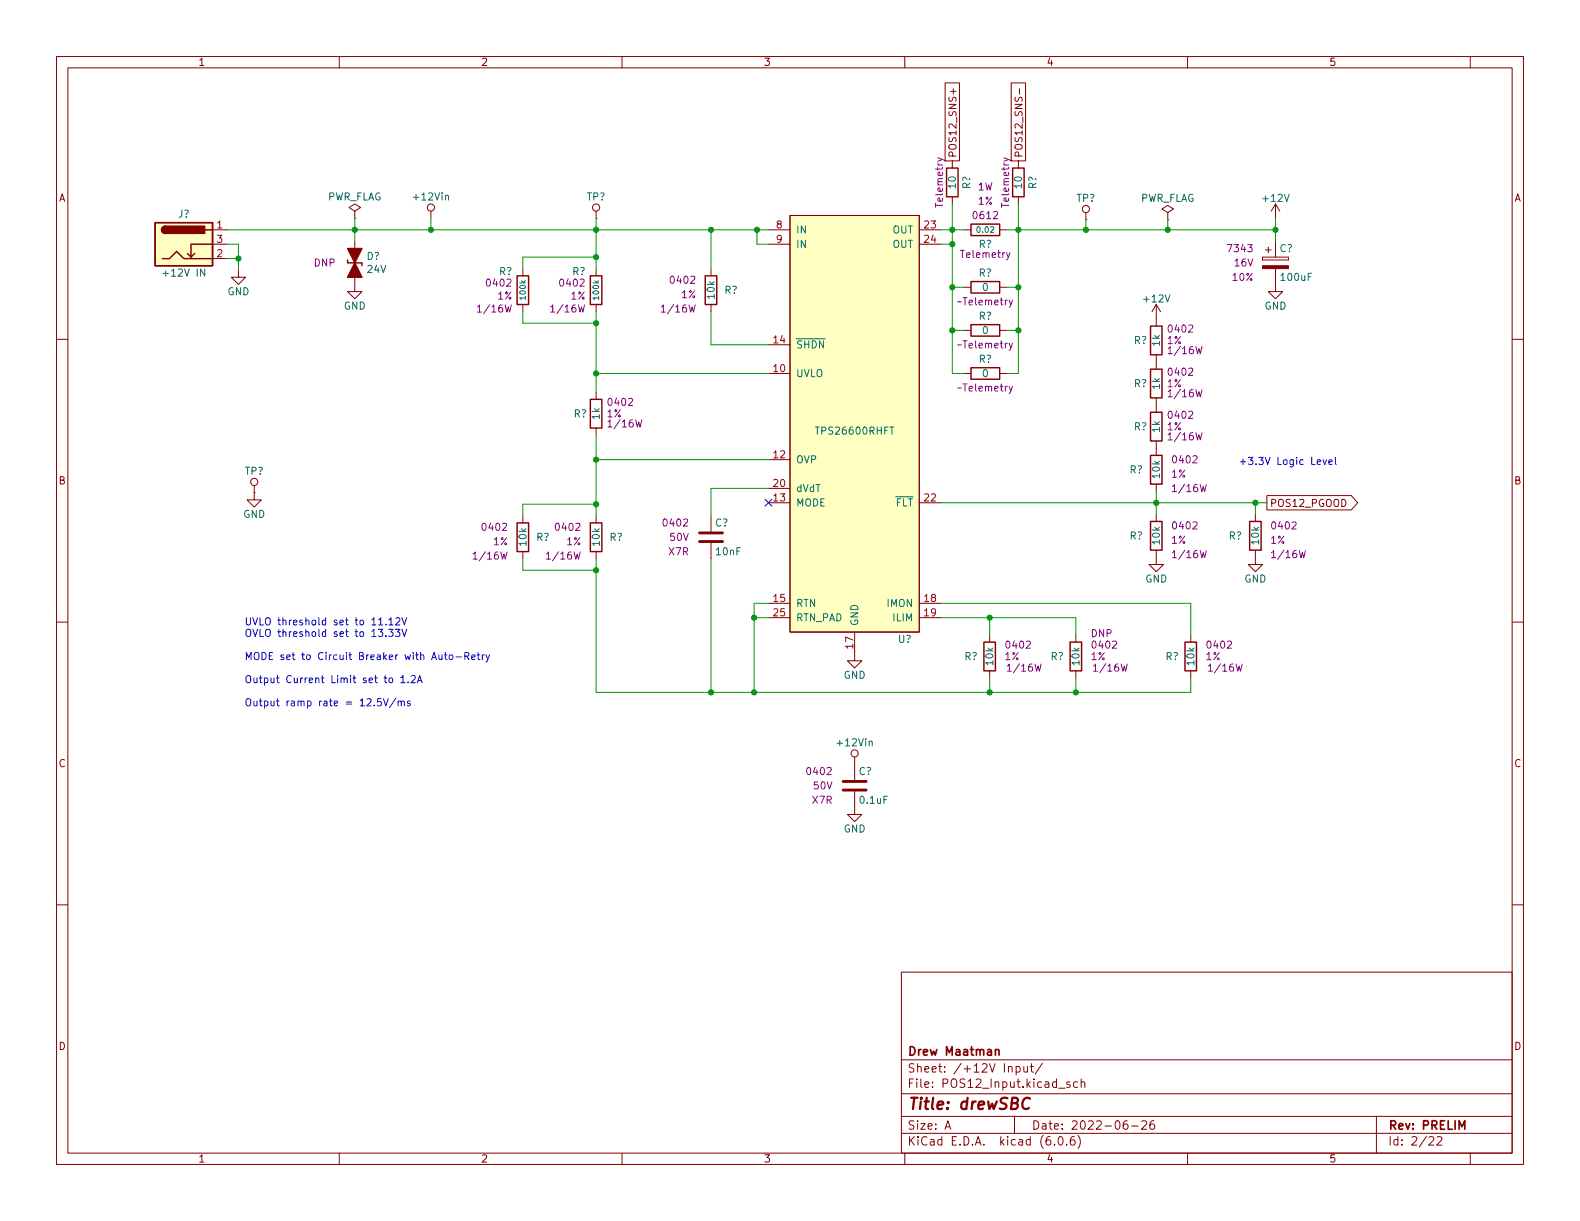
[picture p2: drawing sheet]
<svg xmlns="http://www.w3.org/2000/svg" width="279mm" height="216mm" viewBox="0 0 279 216" stroke-linecap="round" stroke-linejoin="round" font-family="sans-serif">
<g fill="none" stroke="#840000" stroke-width=".18">
<path d="M10 10h259.4v195.9h-259.4zM12 12h255.4v191.9h-255.4zM60 10v2M110 10v2M160 10v2M167.1 14.7h2.6v13.7h-2.6zM168.6 15.7v.9M178.8 14.7h2.6v13.7h-2.6zM180.3 15.7v.9M210 10v2M260 10v2M62.7 37.3l1.1-.6-1.1-.6-1 .6 1 .6v1.3"/>
<path d="M62.7 38.6h.1M76.2 37.3v1.3M105.4 38.6h.1M105.4 37.3v1.3M139.7 38.1h22.9v73.7h-22.9zM168.4 28.4v1.3M168.4 34.8v1.3M180.1 28.4v1.3M180.1 34.8v1.3M192 38.9h.1M192 37.6v1.3M206.5 37.6l1-.6-1-.7-1 .7 1 .6v1.3"/>
<path d="M206.5 38.9h.1M225.6 36.1v2.5M225.6 36.1l-.8 1.2M225.6 36.1l.7 1.2M10 60h2M37.6 40.6h2.5M37.6 45.7h2.5M37.6 43.2h2.5M42.2 47.8v1.2h1.2l-1.2 1.3-1.3-1.3h1.3M62.7 42.7v8.9h1.3l-1.3 1.2-1.2-1.2h1.2M92.5 47.5v1.3M92.5 53.8v1.3"/>
<path d="M105.4 47.5v1.3M105.4 53.8v1.3M125.7 47.5v1.3M125.7 53.8v1.3M135.9 40.6h3.8M135.9 43.2h3.8M162.6 40.6h3.8M162.6 43.2h3.8M170.4 40.6h1.3M170.4 50.8h1.3M170.4 58.4h1.3M176.8 40.6h1.3"/>
<path d="M176.8 50.8h1.3M176.8 58.4h1.3M204.5 53.8l-.8 1.3M204.5 53.8v3.9M204.5 53.8l.7 1.3M223.3 45.5v.5zM223.3 46h4.5zM223.3 45.5h4.5zM223.8 44.2h1M224.3 43.7v1M225.6 47.5v4.1h1.2l-1.2 1.2-1.3-1.2h1.3M225.6 42.7v2.8"/>
<path d="M227.8 45.5v.5zM267.4 60h2M105.4 69.3v1.3M105.4 75.7v1.3M135.9 66h3.8M135.9 61h3.8M170.4 66h1.3M176.8 66h1.3M204.5 62.7v2.6M204.5 70.4v2.5M204.5 78v2.5M45 87.1v1.3h1.2l-1.2 1.3-1.3-1.3h1.3"/>
<path d="M45 87.1h.1M45 85.9v1.2M92.5 91.2v1.3M92.5 97.5v1.3M105.4 91.2v1.3M105.4 97.5v1.3M125.7 91.2v2.8M125.7 96v2.8M135.9 81.3h3.8M135.9 88.9h3.8M135.9 86.4h3.8M162.6 88.9h3.8"/>
<path d="M204.5 97.3v2.5h1.2l-1.2 1.3-1.3-1.3h1.3M204.5 85.6v1.3M204.5 90.9v1.3M222 97.3v2.5h1.3l-1.3 1.3-1.3-1.3h1.3M222 90.9v1.3M224 87.6h15l1.1 1.3-1.1 1.3h-15zM10 110h2M135.9 106.7h3.8M135.9 109.2h3.8M151.1 111.8v5h1.3l-1.3 1.3-1.2-1.3h1.2M162.6 106.7h3.8M162.6 109.2h3.8"/>
<path d="M175 112.3v1.2M175 118.6v1.3M190.2 112.3v1.2M190.2 118.6v1.3M210.6 112.3v1.2M210.6 118.6v1.3M267.4 110h2M151.1 140v4h1.3l-1.3 1.3-1.2-1.3h1.2M151.1 133.9v4M10 160h2M267.4 160h2M159.4 171.9h108v32h-108z"/>
<path d="M159.4 197.4h108M159.4 193.4h108M159.4 187.4h108M167.1 199.7l.5-1.5 .5 1.5M167.3 199.2h.7M179.4 197.4v3M179.7 188.7l.4-.1 .3 .3v.4l-.1 .2h-.6M179.7 188.6v1.5M181 188.6l.1 .9 .4 .1 .2-.2M181.7 188.6v1M182.2 188.6h.6M182.4 188.1v1.3l.4 .2"/>
<path d="M184.3 188l-1.3 1.9M187.2 192.4h1.1M189.2 191.4l-.4-.1-.2 .2 .1 .2 .5 .2v.3h-.6M190.5 191.4l-.4-.1-.3 .3v.4l.2 .2h.5M191.2 191.4l.2-.1 .4 .1v.9M191.2 190.8v1.5M199.3 198.2a.59 .59 0 0 0-.7 .6v.6l.2 .2 .4 .1 .2-.2 .1-.5-.2-.2-.4-.1-.3 .3M200.1 199.1h1.2M201.9 198.3l.6-.1 .2 .1 .1 .3-1 1.1h1M204 198.2a.59 .59 0 0 0-.7 .6v.6l.2 .2 .4 .1 .2-.2 .1-.5-.2-.2-.4-.1-.3 .3M243.4 197.4v6.5M60 203.9v2"/>
<path d="M110 203.9v2M159.4 200.4h108M160 203.9v2M186.5 202.3v.2M187.3 201h.2a.81 .81 0 0 1 .6 .6 .81 .81 0 0 1-.3 .8l-.2 .1a.81 .81 0 0 1-.6-.6 .81 .81 0 0 1 .3-.9zM188.6 202.3v.2M190 201a.59 .59 0 0 0-.7 .6v.6l.1 .2 .4 .1 .2-.2 .1-.5-.1-.2-.5-.1-.2 .3M190.6 200.8a1.72 1.72 0 0 1 0 2.2M210 203.9v2M252.7 201.1l.6-.1 .2 .1v.3l-.9 1.1h.9M254.1 201.1l.6-.1 .2 .1 .1 .3-1 1.1h1M260 203.9v2"/>
<circle cx="76.2" cy="36.7" r=".63"/>
<circle cx="105.4" cy="36.7" r=".63"/>
<circle cx="192" cy="37" r=".63"/>
<circle cx="45" cy="85.2" r=".63"/>
<circle cx="151.1" cy="133.2" r=".63"/>
</g>
<path d="M176 185.7l.2-.1 .4 .1 .1 .9M176 185.6v1M258 199.7v-1.5l.5 1 .5-1v1.5" fill="none" stroke="#840000" stroke-width=".3"/>
<path d="M182.1 194.3a.88 .88 0 0 0-1 0 .88 .88 0 0 0-.3 .9 .69 .69 0 0 0 .3 .8 .69 .69 0 0 0 .8-.1" fill="none" stroke="#840000" stroke-width=".4"/>
<g fill="none" stroke="#840000" stroke-width=".25">
<path d="M27.4 39.4h10.2v7.6h-10.2zM167.4 29.7h2v5.1h-2zM171.7 39.6h5.1v2.1h-5.1zM179.1 29.7h2v5.1h-2zM28.7 45.7h1.3l1.2-1.2 1.3 1.2h5.1M29.2 40a.64 .64 0 0 0-.6 .6 .64 .64 0 0 0 .6 .7M34.4 44.8l-.6 .7M36.3 40.6h1.3M37.6 43.2h-3.8v2.3l-.7-.7M61.5 46v.5h2.5v.5M91.4 48.8h2.1v5h-2.1zM104.4 48.8h2v5h-2z"/>
<path d="M124.7 48.8h2v5h-2zM171.7 49.8h5.1v2h-5.1zM171.7 57.4h5.1v2h-5.1zM203.5 57.7h2v5h-2zM104.4 70.6h2v5.1h-2zM171.7 65h5.1v2.1h-5.1zM203.5 72.9h2v5.1h-2zM203.5 65.3h2v5.1h-2zM91.4 92.5h2.1v5h-2.1zM104.4 92.5h2v5h-2zM203.5 92.2h2v5.1h-2zM203.5 80.5h2v5.1h-2z"/>
<path d="M221 92.2h2v5.1h-2zM174 113.5h2v5.1h-2zM189.2 113.5h2.1v5.1h-2.1zM209.5 113.5h2.1v5.1h-2.1z"/>
</g>
<g fill="#ffffc2" stroke="#ffffc2" stroke-width=".18">
<path d="M27.4 39.4h10.2v7.6h-10.2z"/>
<path d="M139.7 38.1h22.9v73.7h-22.9z"/>
</g>
<g fill="#840000" stroke="#840000" stroke-width=".25">
<path d="M28.8 40.2l.4-.2v1.3a.64 .64 0 0 1-.6-.4 .64 .64 0 0 1 .2-.7z"/>
<path d="M29.2 40h7v1.3h-7z"/>
<path d="M61.5 43.9h2.5l-1.3 2.6z"/>
<path d="M62.7 46.5l1.3 2.5h-2.5z"/>
</g>
<path d="M223.3 47h4.5v.5h-4.5z" fill="#840000" stroke="#840000" stroke-width=".18"/>
<path d="M165.8 27.9l1.2 .4 .1 .2M177.5 27.9l1.2 .4 .1 .2M170 53.3l-.6 .1M178.6 44.7l-.4 1.1-.2 .2M170 60.9l-.6 .2M170 68.5l-.6 .2" fill="none" stroke="#840084" stroke-width=".18"/>
<path d="M123.7 95.8h4.1M123.7 94.2h4.1M149.1 139.7h4.1M149.1 138.2h4.1" fill="none" stroke="#840000" stroke-width=".51"/>
<g fill="none" stroke="#0000c2" stroke-width=".18">
<path d="M234 81.3l.3 .8 .3-.8M235 81.7l.6-.1-.1-.2-.3-.1-.2 .2 .1 .6h.4M236.1 80.9v1.1l.2 .1M66.9 111.3h.8l-.4 .5 .3 .1v.5l-.2 .1-.5-.1M67 109.6l.3-.4v1.3M67 110.5h.7M68.2 110.4v.1M68.2 112.4v.1M68.7 111.3h.8l-.4 .5 .3 .1v.5l-.1 .1-.6-.1M68.8 109.6l.3-.4v1.3M68.8 110.5h.7M68.9 119.9h.3l.2 .2v.4l-.2 .2h-.3l-.1-.2z"/>
<path d="M69.9 111.3h.8l-.4 .5 .4 .1v.5l-.2 .1-.6-.1M70 109.4l.5-.2 .2 .4-.8 .9h.8M70.9 119.8l.4-.3v1.2M71.1 109.2l.4 1.3 .4-1.3M71.1 111.3l.4 1.2 .4-1.2M72.7 119.6l.5-.1 .2 .3-.8 .9h.8M78.6 115.8h.5M78.8 115.4v1.1l.3 .1M79.5 115.8h.3l.3 .2v.4l-.3 .2h-.3l-.1-.2zM80.6 116.1h1M82.2 116h.6l.1-.2v-.3l-.7-.1v1.2M82.5 116l.4 .6"/>
<path d="M83.4 116.2l.6-.1v-.3h-.4l-.2 .2 .1 .6h.5M84.4 115.8h.5M84.6 115.4v1.1l.3 .1M85.3 115.8v.8M85.7 115.8l-.4 .2M86 115.8l.3 .8M86.6 115.8l-.5 1.1-.1 .2M67.4 123.5h-.6l-.1 .6 .2-.1 .4 .1 .1 .2v.4l-.2 .1-.5-.1M67.8 123.5l.4 1.3 .5-1.3M70 123.5l-1.1 1.6M70.4 124.1l.2-.1h.3l.1 .8M70.4 124v.8"/>
<path d="M70.9 120.7h.7M71 124.1l.1-.1h.3l.1 .8M72.2 120.6v.1M72.5 124h-.3l-.2 .1 .1 .2 .4 .1v.4h-.5M73.8 120.7l.4-1.2 .4 1.2M73.9 120.4h.6"/>
</g>
<g fill="none" stroke="#009600" stroke-width=".18">
<path d="M62.7 38.6v4.1M76.2 38.6v2M105.4 38.6v8.9M168.4 36.1v29.9h2M180.1 36.1v29.9h-2M192 38.9v1.7M206.5 38.9v1.7M225.6 38.6v4.1M40.1 40.6h95.8M40.1 43.2h2.1v4.6M40.1 45.7h2.1M92.5 55.1v2.1h12.9"/>
<path d="M105.4 45.5h-12.9v2M105.4 55.1v14.2M125.7 40.6v6.9M125.7 55.1v5.9h10.2M133.9 40.6v2.6h2M166.4 40.6h4M166.4 43.2h2M168.4 58.4h2M168.4 50.8h2M178.1 40.6h47.5M178.1 58.4h2M178.1 50.8h2"/>
<path d="M105.4 66h30.5M105.4 77v14.2M92.5 98.8v2h12.9M105.4 89.2h-12.9v2M105.4 98.8v23.6h105.2v-2.5M105.4 81.3h30.5M125.7 98.8v23.6M135.9 86.4h-10.2v4.8M166.4 88.9h57.6M204.5 86.9v4M222 88.9v2M133.3 109.2h2.6"/>
<path d="M135.9 106.7h-2.6v15.7M166.4 109.2h23.8v3.1M166.4 106.7h44.2v5.6M175 109.2v3.1M175 119.9v2.5M190.2 119.9v2.5"/>
</g>
<path d="M135.3 88.3l1.2 1.2M136.5 88.3l-1.2 1.2" fill="none" stroke="#000084" stroke-width=".18"/>
<g fill="#009600" stroke="#009600" stroke-width=".18">
<circle cx="225.6" cy="40.6" r=".46"/>
<circle cx="180.1" cy="40.6" r=".46"/>
<circle cx="206.5" cy="40.6" r=".46"/>
<circle cx="192" cy="40.6" r=".46"/>
<circle cx="133.9" cy="40.6" r=".46"/>
<circle cx="168.4" cy="43.2" r=".46"/>
<circle cx="168.4" cy="58.4" r=".46"/>
<circle cx="105.4" cy="89.2" r=".46"/>
<circle cx="105.4" cy="81.3" r=".46"/>
<circle cx="105.4" cy="66" r=".46"/>
<circle cx="105.4" cy="40.6" r=".46"/>
<circle cx="105.4" cy="45.5" r=".46"/>
<circle cx="125.7" cy="40.6" r=".46"/>
<circle cx="105.4" cy="57.2" r=".46"/>
<circle cx="105.4" cy="100.8" r=".46"/>
<circle cx="133.3" cy="109.2" r=".46"/>
<circle cx="133.3" cy="122.4" r=".46"/>
<circle cx="125.7" cy="122.4" r=".46"/>
<circle cx="180.1" cy="58.4" r=".46"/>
<circle cx="190.2" cy="122.4" r=".46"/>
<circle cx="222" cy="88.9" r=".46"/>
<circle cx="204.5" cy="88.9" r=".46"/>
<circle cx="175" cy="109.2" r=".46"/>
<circle cx="175" cy="122.4" r=".46"/>
<circle cx="76.2" cy="40.6" r=".46"/>
<circle cx="62.7" cy="40.6" r=".46"/>
<circle cx="42.2" cy="45.7" r=".46"/>
<circle cx="168.4" cy="40.6" r=".46"/>
<circle cx="168.4" cy="50.8" r=".46"/>
<circle cx="180.1" cy="50.8" r=".46"/>
</g>
<text font-size="2.8" fill="#840000" x="160.4" y="196.2">Title: drewSBC</text>
<g font-size="2.1" fill="#840000">
<text x="160.4" y="189.7">Sheet: /+12V Input/</text>
<text x="160.4" y="186.7">Drew Maatman</text>
<text x="160.4" y="192.4">File: POS12_Input.kicad_sch</text>
<text x="160.4" y="202.5">KiCad E.D.A. kicad (6.0.6)</text>
<text x="160.4" y="199.7">Size: A</text>
<text x="182.4" y="199.7">Date: 2022-06-26</text>
<text x="245.4" y="199.7">Rev: PRELIM</text>
<text x="245.4" y="202.5">Id: 2/22</text>
</g>
<g font-size="1.8" fill="#840000">
<text x="35" y="11.6">1</text>
<text x="85" y="11.6">2</text>
<text x="135" y="11.6">3</text>
<text x="185" y="11.6">4</text>
<text x="235" y="11.6">5</text>
<text x="169.1" y="28" transform="rotate(-90 169.1 28)">POS12_SNS+</text>
<text x="180.8" y="28" transform="rotate(-90 180.8 28)">POS12_SNS-</text>
<text x="10.3" y="35.6">A</text>
<text x="267.7" y="35.6">A</text>
<text x="10.3" y="85.7">B</text>
<text x="224.5" y="89.6">POS12_PGOOD</text>
<text x="267.7" y="85.7">B</text>
<text x="10.3" y="135.6">C</text>
<text x="267.7" y="135.6">C</text>
<text x="10.3" y="185.7">D</text>
<text x="267.7" y="185.7">D</text>
<text x="35" y="205.6">1</text>
<text x="85" y="205.6">2</text>
<text x="135" y="205.6">3</text>
<text x="185" y="205.6">4</text>
<text x="235" y="205.6">5</text>
</g>
<g font-size="1.8" fill="#006464">
<text x="57.8" y="35.4">PWR_FLAG</text>
<text x="73.3" y="35.4">+12Vin</text>
<text x="103.7" y="35.4">TP?</text>
<text x="169" y="33.2" transform="rotate(-90 169 33.2)">10</text>
<text x="171.6" y="33.4" transform="rotate(-90 171.6 33.4)">R?</text>
<text x="180.7" y="33.2" transform="rotate(-90 180.7 33.2)">10</text>
<text x="183.3" y="33.4" transform="rotate(-90 183.3 33.4)">R?</text>
<text x="190.4" y="35.7">TP?</text>
<text x="201.5" y="35.7">PWR_FLAG</text>
<text x="223.5" y="35.7">+12V</text>
<text x="31.5" y="38.5">J?</text>
<text x="140.7" y="41.3">IN</text>
<text x="157.8" y="41.3">OUT</text>
<text x="64.8" y="45.9">D?</text>
<text x="140.7" y="43.8">IN</text>
<text x="157.8" y="43.8">OUT</text>
<text x="173.1" y="43.8">R?</text>
<text x="226.3" y="44.6">C?</text>
<text x="29.3" y="48.9">+12V IN</text>
<text x="40.2" y="52.2">GND</text>
<text x="65" y="48.3">24V</text>
<text x="88.2" y="48.6">R?</text>
<text x="101.2" y="48.6">R?</text>
<text x="126.4" y="52.8" transform="rotate(-90 126.4 52.8)">10k</text>
<text x="128.1" y="51.9">R?</text>
<text x="173.1" y="48.9">R?</text>
<text x="173.8" y="51.4">0</text>
<text x="202.4" y="53.5">+12V</text>
<text x="226.6" y="49.7">100uF</text>
<text x="60.8" y="54.7">GND</text>
<text x="173.1" y="56.5">R?</text>
<text x="173.8" y="59.1">0</text>
<text x="223.6" y="54.7">GND</text>
<text x="140.7" y="61.6">~{SHDN}</text>
<text x="173.1" y="64.1">R?</text>
<text x="200.5" y="60.8">R?</text>
<text x="205.1" y="61.2" transform="rotate(-90 205.1 61.2)">1k</text>
<text x="140.7" y="66.7">UVLO</text>
<text x="173.8" y="66.7">0</text>
<text x="200.5" y="68.5">R?</text>
<text x="205.1" y="68.8" transform="rotate(-90 205.1 68.8)">1k</text>
<text x="101.4" y="73.8">R?</text>
<text x="106" y="74.1" transform="rotate(-90 106 74.1)">1k</text>
<text x="144.6" y="76.8">TPS26600RHFT</text>
<text x="200.5" y="76.1">R?</text>
<text x="205.1" y="76.4" transform="rotate(-90 205.1 76.4)">1k</text>
<text x="43.3" y="83.9">TP?</text>
<text x="140.7" y="81.9">OVP</text>
<text x="199.7" y="83.7">R?</text>
<text x="140.7" y="89.5">MODE</text>
<text x="140.7" y="87">dVdT</text>
<text x="156.9" y="89.5">~{FLT}</text>
<text x="205.1" y="84.5" transform="rotate(-90 205.1 84.5)">10k</text>
<text x="43" y="91.6">GND</text>
<text x="94.8" y="95.6">R?</text>
<text x="107.8" y="95.6">R?</text>
<text x="126.4" y="93.1">C?</text>
<text x="199.7" y="95.4">R?</text>
<text x="217.3" y="95.4">R?</text>
<text x="93.1" y="96.4" transform="rotate(-90 93.1 96.4)">10k</text>
<text x="106" y="96.4" transform="rotate(-90 106 96.4)">10k</text>
<text x="126.7" y="98.2">10nF</text>
<text x="205.1" y="96.2" transform="rotate(-90 205.1 96.2)">10k</text>
<text x="222.6" y="96.2" transform="rotate(-90 222.6 96.2)">10k</text>
<text x="140.7" y="107.3">RTN</text>
<text x="156.9" y="107.3">IMON</text>
<text x="202.5" y="103">GND</text>
<text x="220" y="103">GND</text>
<text x="140.7" y="109.9">RTN_PAD</text>
<text x="151.8" y="110.7" transform="rotate(-90 151.8 110.7)">GND</text>
<text x="158" y="109.9">ILIM</text>
<text x="158.8" y="113.7">U?</text>
<text x="170.5" y="116.7">R?</text>
<text x="175.6" y="117.6" transform="rotate(-90 175.6 117.6)">10k</text>
<text x="185.8" y="116.7">R?</text>
<text x="190.9" y="117.6" transform="rotate(-90 190.9 117.6)">10k</text>
<text x="206.1" y="116.7">R?</text>
<text x="211.2" y="117.6" transform="rotate(-90 211.2 117.6)">10k</text>
<text x="149.2" y="120">GND</text>
<text x="148.3" y="132">+12Vin</text>
<text x="151.8" y="137">C?</text>
<text x="152.2" y="142.1">0.1uF</text>
<text x="149.2" y="147.2">GND</text>
</g>
<g font-size="1.8" fill="#840084">
<text x="172.9" y="33.7">1W</text>
<text x="166.8" y="36.4" transform="rotate(-90 166.8 36.4)">Telemetry</text>
<text x="172.3" y="38.7">0612</text>
<text x="173" y="36.2">1%</text>
<text x="178.4" y="36.4" transform="rotate(-90 178.4 36.4)">Telemetry</text>
<text x="55.5" y="47.1">DNP</text>
<text x="170.1" y="45.6">Telemetry</text>
<text x="217.3" y="44.6">7343</text>
<text x="218.3" y="47.1">16V</text>
<text x="86.2" y="50.7">0402</text>
<text x="88" y="53">1%</text>
<text x="99.2" y="50.7">0402</text>
<text x="100.9" y="53">1%</text>
<text x="118.7" y="50.2">0402</text>
<text x="120.5" y="52.7">1%</text>
<text x="170.1" y="54">~Telemetry</text>
<text x="218" y="49.7">10%</text>
<text x="84.8" y="55.2">1/16W</text>
<text x="97.8" y="55.2">1/16W</text>
<text x="117.3" y="55.2">1/16W</text>
<text x="206.8" y="58.8">0402</text>
<text x="170.1" y="61.6">~Telemetry</text>
<text x="206.4" y="60.8">1%</text>
<text x="207" y="62.6">1/16W</text>
<text x="107.7" y="71.8">0402</text>
<text x="170.1" y="69.2">~Telemetry</text>
<text x="206.4" y="68.5">1%</text>
<text x="206.8" y="66.4">0402</text>
<text x="207" y="70.2">1/16W</text>
<text x="107.3" y="73.8">1%</text>
<text x="107.9" y="75.6">1/16W</text>
<text x="206.4" y="76.1">1%</text>
<text x="206.8" y="74">0402</text>
<text x="207" y="77.9">1/16W</text>
<text x="207.5" y="81.9">0402</text>
<text x="207.1" y="84.5">1%</text>
<text x="207.7" y="87">1/16W</text>
<text x="85.5" y="93.9">0402</text>
<text x="98.4" y="93.9">0402</text>
<text x="117.5" y="93.1">0402</text>
<text x="118.5" y="95.6">50V</text>
<text x="207.5" y="93.6">0402</text>
<text x="225.1" y="93.6">0402</text>
<text x="84.1" y="98.9">1/16W</text>
<text x="87.2" y="96.4">1%</text>
<text x="97" y="98.9">1/16W</text>
<text x="100.2" y="96.4">1%</text>
<text x="118.3" y="98.2">X7R</text>
<text x="207.1" y="96.1">1%</text>
<text x="207.7" y="98.7">1/16W</text>
<text x="224.7" y="96.1">1%</text>
<text x="225.3" y="98.7">1/16W</text>
<text x="192.9" y="112.6">DNP</text>
<text x="177.7" y="116.7">1%</text>
<text x="178.1" y="114.7">0402</text>
<text x="178.5" y="118.7">1/16W</text>
<text x="192.9" y="116.7">1%</text>
<text x="193.3" y="114.7">0402</text>
<text x="193.8" y="118.7">1/16W</text>
<text x="213.2" y="116.7">1%</text>
<text x="213.6" y="114.7">0402</text>
<text x="214.1" y="118.7">1/16W</text>
<text x="142.9" y="137">0402</text>
<text x="143.7" y="142.1">X7R</text>
<text x="143.9" y="139.6">50V</text>
</g>
<g font-size="1.8" fill="#a90000">
<text x="38.4" y="40.4">1</text>
<text x="137.3" y="40.4">8</text>
<text x="163.5" y="40.4">23</text>
<text x="38.4" y="45.5">2</text>
<text x="38.4" y="42.9">3</text>
<text x="137.3" y="42.9">9</text>
<text x="163.5" y="42.9">24</text>
<text x="136.8" y="65.8">10</text>
<text x="136.8" y="60.7">14</text>
<text x="136.8" y="81">12</text>
<text x="136.8" y="88.6">13</text>
<text x="136.8" y="86.1">20</text>
<text x="163.5" y="88.6">22</text>
<text x="136.8" y="106.4">15</text>
<text x="163.5" y="106.4">18</text>
<text x="136.8" y="109">25</text>
<text x="163.5" y="109">19</text>
<text x="150.9" y="114.6" transform="rotate(-90 150.9 114.6)">17</text>
</g>
<g font-size="1.8" fill="#0000c2">
<text x="218.9" y="82.2">+3.3V Logic Level</text>
<text x="43.2" y="110.6">UVLO threshold set to 11.12V</text>
<text x="43.2" y="112.6">OVLO threshold set to 13.33V</text>
<text x="43.2" y="116.7">MODE set to Circuit Breaker with Auto-Retry</text>
<text x="43.2" y="120.8">Output Current Limit set to 1.2A</text>
<text x="43.2" y="124.9">Output ramp rate = 12.5V/ms</text>
</g>
<g font-size="1.4" fill="#006464">
<text x="172.9" y="41.1">0.02</text>
<text x="93" y="52.9" transform="rotate(-90 93 52.9)">100k</text>
<text x="105.9" y="52.9" transform="rotate(-90 105.9 52.9)">100k</text>
</g>
</svg>
